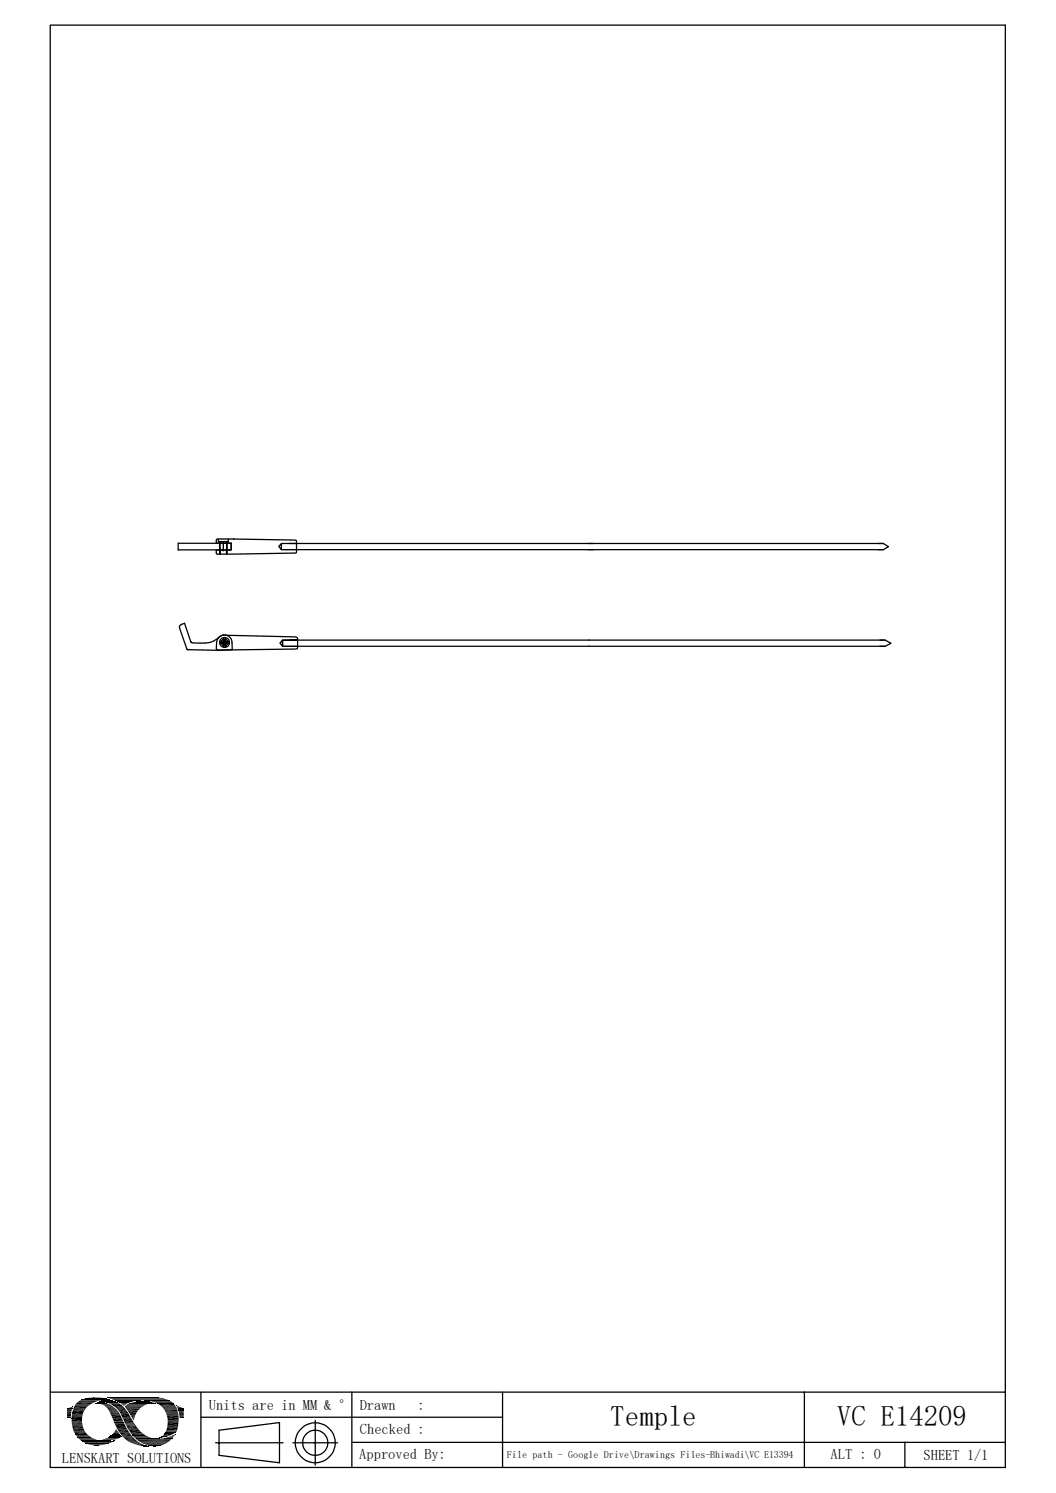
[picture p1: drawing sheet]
<svg xmlns="http://www.w3.org/2000/svg" width="210mm" height="297mm" viewBox="0 0 210 297" stroke-linecap="round" stroke-linejoin="round" font-family="sans-serif">
<g fill="none" stroke="#000" stroke-width=".25">
<path d="M10 5h189.9v286.9h-189.9zM35.4 108.1h10.6v1.3h-10.6zM43.4 107.6v.1h.3v.3M43.4 107.2v.3M43.7 108.1v.3M43.7 108.5v.3M43.7 108.8v.5M43.7 109.4v.3M43.7 109.8v.3M43.7 110.2h.1M43.8 107.7h.5M43.8 109.4v.1"/>
<path d="M43.8 109.6v.3M43.8 109.9v.3M44.4 107.7h.3M44.4 109.5v.1M44.4 107.8v.1M44.4 108v.2M44.4 108.3v.2M44.4 108.6v.2M44.4 108.9v.2M44.4 109.2v.2M44.7 107.7h.3M45 109.4v.1"/>
<path d="M45 109.6v.3M45 109.9v.3M45.1 108.1v.3M45.1 108.5v.3M45.1 108.8v.5M45.1 109.4v.3M45.1 109.8v.3M45.1 110.2h.1M45.4 107.6v.1h-.3v.3M45.4 107.2v.3M46.4 107.2l12.4 .2 .2 .3v2.1l-.2 .2-15.6 .2M46.6 107.2l-3.5 .1-.1 .7h3v1.4h-3v.6"/>
<path d="M55.5 108.7v.1M55.6 108.8v.1M55.6 108.5v.1M55.7 109l.1 .1M55.8 108.4l-.1 .1M55.8 109.1l.1 .1M55.9 108.2l-.1 .1M55.9 109.3h.1M56 109.3h.3M56 108.1v.5M56 108.7v.3M56 109.1v.2"/>
<path d="M56.1 108.1l-.2 .1M56.2 108.1h.1M56.4 109.3h.3M56.4 108.1h.3M56.8 109.3h.4M56.8 108.1h.4M57.3 109.3h.3M57.3 108.1h60.6M57.7 109.3h.3M58.1 109.3h.4M58.6 109.3h59.3M116.9 108.1h58.8"/>
<path d="M116.9 109.3h58.8M174.7 108.1h1l1 .7-1 .5h-1M35.7 124.9l1.5 4.3 6.2 .2 2.8-.2a3.2 3.2 0 0 0-.4-2.3 1.45 1.45 0 0 0-2.2-.2M36 124.2l.7-.2 1.3 3.8M36 124.3a.41 .41 0 0 0-.3 .6M37.2 129.1l.2 .1M38 127.7l.2 .1M38.2 127.9h2.4M43.5 126.9l.7-.5 14.6 .3 .4 .3v1.9l-.1 .2h-.2l-15.6 .2-.2-.1a2.76 2.76 0 0 1 .4-2.3zM43.6 126.7l-.4 .4a3.9 3.9 0 0 1-2.5 .8M43.6 128h.8v.8M43.9 127.8h.6"/>
<path d="M44.4 126.8v.8h-.8M44.6 127.8h.1M44.7 127.2v1.2M44.8 127.8h.5M44.8 126.8v.8h.8M45.6 128h-.8v.8M55.8 127.9v.1M55.8 128.1h.1M55.9 127.7l-.1 .1M55.9 128.2l.1 .1M56 127.6l-.1 .1M56 128.4h.1"/>
<path d="M56.1 127.5l-.1 .1M56.1 127.4l.1 .4M56.2 128.6h.3M56.2 128.3v.3l-.1-.1M56.2 127.9v.3M56.5 127.3h-.3M56.6 127.3h.3M56.6 128.6h.3M57 127.3h.3M57 128.6h.3M57.4 127.3h118.6M57.4 128.6h.4"/>
<path d="M57.9 128.6h.3M58.3 128.6h.3M58.7 128.6h117.3M175 127.3h1l1.2 .7-1.2 .6h-1M10 276.9h189.9M14.7 279.7h2.9M40 276.9v15M70 276.9v15M99.9 276.9v15M160 276.9v15M14.3 281.5h2.1M14.3 283.3h2.1"/>
<path d="M14.7 284.9h2.4M15 285.5h2.6M24.6 286.1h2.2M24.9 280.1h3.2M25.1 283.8h2.1M25.3 284h2.1M26.1 285.4h2.7M27.2 286.5h6.8M33.1 281.3h2.4M33.4 282.7h2.1M40 281.9h59.9M42.9 287h13.4"/>
<path d="M43.6 284.5l12-1.5v8l-12-1.5zM58.3 287h8.8M62.7 282.6v8.9M70 286.9h129.9M180 286.9v5"/>
<circle cx="44.7" cy="127.8" r=".98"/>
<circle cx="44.7" cy="127.8" r=".68"/>
<circle cx="62.7" cy="287" r="2.51"/>
<circle cx="62.7" cy="287" r="4"/>
</g>
<g fill="none" stroke="#000" stroke-width=".2">
<path d="M43 110l.2 .2M14.7 279.9h2.6M15 279.4h3M15.3 279h3.5M15.7 278.7h3.9M15.9 278.6h4M16 278.6h4.2M16 278.5h4.4M16.2 278.5h4.3M16.4 278.4h5.4M16.5 278.3h5.1M16.7 278.3h4.7"/>
<path d="M16.9 278.2h4.3M17.1 278.2h3.9M17.5 278.1h3M17.6 278.1h2.9M19 279.2h2.1M19.1 279.2h2.2M19.7 278.8h3.2M19.8 278.8h2.9M19.9 278.7h2.7M20.2 278.7h2.2M20.3 278.9h2.7M20.6 279h2.7"/>
<path d="M21.3 279h2M21.3 279.1h2.4M21.3 278h10.3M21.4 278.1h10.5M21.5 278.1h11M21.8 278h7.4M21.8 278.2h10.8M21.8 278.4h-5.6M22 278.3h10.9M22.2 278.3h10.8M22.3 278.4h10.9M22.5 278.4h10.8"/>
<path d="M22.6 278.5h11M22.8 278.6h5.1M22.9 278.6h4.4M23 278.7h4.2M23.2 278.8h3.3M23.5 278.9h2.7M23.5 278.9h2.5M23.7 279h2.1M24.8 279.8h3.7M24.8 279.8h3.5M24.8 279.9h3.4M24.9 279.7h3.8"/>
<path d="M25 279.6h3.7M25.1 279.5h4M25.4 279.4h3.8M25.4 279.3h4.2M25.7 279.2h4.2M26 279.1h4.8M26.2 279h4.4M26.2 279h4.2M26.6 278.9h3.5M26.8 278.9h3.1M27.1 278.8h2.6M28.7 278.6h5"/>
<path d="M29.3 278.6h4.4M29.4 278.7h4.5M30.1 278.8h4M30.4 278.9h3.8M30.7 279h3.7M30.8 279.2h-5M31 279.1h3.5M31.2 279.2h3.3M31.9 279.7h3M32.1 279.8h2.9M14.3 282.3h2M14.3 282.8h2"/>
<path d="M14.3 283h2M14.3 283.1h2M14.3 283.5h2.1M14.4 281h2.2M14.5 280.5h2.3M14.5 284.2h2.1M14.6 284.7h2.3M15 285.3h2.3M15.3 285.8h2.7M15.4 285.9h2.6M15.4 285.9h2.8M15.5 286h2.8"/>
<path d="M15.6 286.1h3M15.7 286.3h3.3M15.9 286.4h3.1M15.9 286.4h3.6M16 286.6h3.9M16.2 286.6h3.7M16.2 286.6h4.2M16.3 286.7h5.2M16.3 286.8h6.3M16.6 286.9h5.8M16.6 286.9h5.7M16.7 287h5.5"/>
<path d="M16.9 287h5M17 287.1h4.8M17.1 287.1h4.6M17.1 287.2h4.5M17.4 287.3h4M17.7 287.3h3.2M17.9 287.4h2.8M20.5 286.3h2.6M20.7 286.2h2.8M21.1 286.2h2.5M21.2 286.1h2.6M21.5 285.9h2.5"/>
<path d="M21.5 286h2.3M21.8 285.8h2.3M21.9 285.7h2.2M22 285.7h2M22 285.6h2M22.9 286.4h-2.7M24.1 285.8h-2.3M25.1 280.2h2.7M25.4 280.6h2M25.4 286.8h2.1M26.1 285.2h2.4M26.3 285.5h2.5"/>
<path d="M26.3 285.5h2.6M26.4 285.6h2.7M26.5 285.7h2.8M26.5 285.8h3.1M26.7 285.9h3.1M26.8 286h3.3M26.8 286.1h3.7M27 286.2h4.1M27.1 286.2l7.1 .1M27.1 286.3h7M27.6 286.7h6.1M27.8 286.9h5.7"/>
<path d="M27.9 286.9h5.5M28 287h5.3M28.2 287.1h5M28.5 287.2h4.4M28.8 287.3h3.9M29 287.5h3.4M29.5 287.5h2.6M29.6 287.6h2.4M31.7 286.2h2.5M32.4 280.1h2.7M32.5 280.2h2.7M32.6 280.3h2.6"/>
<path d="M32.6 280.4h2.6M32.7 280.5h2.6M32.8 285h2.1M32.9 285h2.1M32.9 280.9h2.5M32.9 284.9h2.2M32.9 284.9h2.1M32.9 284.8h2.2M33 284.7h2.1M33 284.6h2.2M33.1 284.5h2.1M33.1 284.6h2.1"/>
<path d="M33.1 281.5h2.4M33.2 283.9h2.2M33.4 282.5h2.1"/>
</g>
<g fill="#000">
<path d="M14.3 279.9h.1zM13.8 280l.5-.1 .1 .1zM14.3 279.9h.1v.1zM18.3 278h1.6zM18.7 278h1.2zM19.1 279.1h1.9zM19.2 279.1h1.8zM19.2 279.1h1.7zM19.4 279.1h1.5zM19.5 279.1h1zM19.4 279.1h1.2zM19.5 279.1h1.1z"/>
<path d="M19.6 279.1h.9zM19.6 279.2l1.9 .1zM19.7 278.8h.2zM19.6 279.1h.8zM19.8 279.1h.6zM20 279.3l1.7 .1zM19.8 279.1h.4zM20.1 279l.1 .1zM20.1 279h.1zM20.2 279.4h1.6zM20.4 279.4l1.7 .2h-1.4zM20.4 279.4h1.4l.3 .2z"/>
<path d="M20.5 278.7h1.8zM20.5 278.7h1.7zM20.6 278.6l1.6 .1zM20.7 279.6l1.7 .1h-1.5zM20.7 279.6h1.4l.3 .1zM20.6 278.6h1.4zM20.9 278.6h1.1zM20.9 279.7l1.6 .1zM21 279.8l1.7 .2h-1.4zM21 279.8h1.5l.2 .2zM21.2 278.6h.3zM20.9 278.6h.8z"/>
<path d="M21.2 278.6h.5zM21.5 278.4h.3zM21.8 279.2h1.9zM22.4 279.6h1.9zM22.5 279.6h1.8zM22.5 279.6l1.8 .1zM22.6 279.7l2 .2h-1.7zM22.6 279.7h1.7l.3 .2zM22.9 279.9l1.9 .2h-1.7zM22.9 279.9h1.7l.2 .2zM23.7 279l1.9 .1zM23.8 279.1h1.8z"/>
<path d="M23.8 279.1h1.6zM24 279.1h1.4zM24 279.1l1.3 .1zM24 279.2l1 .2h-.7zM24 279.2h1.3l-.3 .2zM24.3 279.4l.6 .1zM24.3 279.4h.7zM24.4 279.5l.3 .1zM24.4 279.5h.5zM24.6 279.6v.1zM24.6 279.6h.1zM27.5 278.8h2z"/>
<path d="M27.5 278.8h1.9zM28.2 278.8h1.2zM28.2 278.8h.7zM30.4 279.2h.4zM30.4 279.2h.5zM30.7 279.2h.2zM30.9 278h.2zM35.1 279.7h.2zM35.1 279.7l.5 .1zM35.2 279.8l.8 .2h-.7zM35.2 279.8l.8 .2zM35.3 280l1 .1h-1z"/>
<path d="M35.3 280h.7l.3 .1zM13.3 280.2h1.1zM13.3 280.2l1 .1zM13.3 280.3l1 .1h-1zM13.3 280.3h1v.1zM13.3 280.4l.9 .4h-.9zM13.3 280.4h1l-.1 .4zM13.3 280.8h.9zM13.3 280.8l.8 .5h-.8zM13.3 280.8h.9l-.1 .5zM13.3 281.3l.8 .4h-.8zM13.3 281.3h.8v.4z"/>
<path d="M13.3 281.7h.8zM13.3 281.7l.8 .2h-.8zM13.3 281.7h.8v.2zM13.3 281.9h.8zM13.3 281.9l.8 .1zM13.4 280.2h1zM13.7 280.1l.7 .1zM13.7 280.1h.7zM13.8 280h.6zM14.3 282.3l2 .4h-2zM14.3 282.3h2v.4zM18.3 287.4l1.9 .1z"/>
<path d="M18.3 287.4h1.9zM18.4 287.5h1.1zM18.4 287.5h1.8zM18.9 287.5h.6zM19.1 287.5h.4zM20.4 286.4l1.9 .1zM20.4 286.4h2zM20.6 286.5h1.5zM20.6 286.5h1.7zM20.7 286.5h1.1zM20.7 286.5h1.4zM21 286.5h.6z"/>
<path d="M21 286.5h.8zM21.3 280l1.7 .2h-1.6zM21.3 280h1.4l.3 .2zM21.3 286.5h.3zM21.4 286.5h.2zM21.4 280.2l1.8 .3h-1.6zM21.4 280.2h1.6l.2 .3zM21.6 280.5h1.6zM21.6 280.5l1.8 .2h-1.7zM21.6 280.5h1.6l.2 .2zM21.7 280.7l1.8 .1h-1.7zM21.7 280.7h1.7l.1 .1z"/>
<path d="M21.8 280.8l1.8 .2h-1.7zM21.8 280.8h1.7l.1 .2zM21.9 281l1.8 .1zM21.9 281.1l1.9 .2h-1.8zM21.9 281.1h1.8l.1 .2zM21.5 286.7h1.1zM21.9 286.7h.7zM22 281.3l1.8 .1zM22 286.7h.6zM22.1 281.4l1.9 .3h-1.8zM22.1 281.4h1.7l.2 .3zM22.1 285.6l1.9 .1z"/>
<path d="M22.1 285.6h1.9zM22.2 281.7l2 .5h-1.8zM22.2 281.7h1.8l.2 .5zM22.2 285.5l1.8 .1zM22.2 285.5h1.7zM22.2 286.7h.5zM22.3 286.7h.4zM22.4 286.7h.3zM22.4 282.2l2.1 .5h-1.9zM22.4 282.2h1.8l.3 .5zM22.4 285.3h1.4zM22.4 285.3l1.5 .2h-1.7z"/>
<path d="M22.4 285.3h1.4l.1 .2zM22.6 286.6h.2zM22.6 282.7l1.9 .1zM22.7 282.8l1.9 .1zM22.7 282.9l1.9 .1zM22.7 285l1.1 .3h-1.4zM22.7 285h.9l.2 .3zM22.7 283h1.9zM22.7 284.9l.9 .1zM22.8 283l1.9 .2h-1.9zM22.8 283h1.8l.1 .2zM22.8 283.2l2.3 .9h-1.9z"/>
<path d="M22.8 283.2h1.9l.4 .9zM22.9 284.7l.6 .2h-.8zM22.9 284.7h.5l.1 .2zM22.6 286.6h.3zM22.9 284.6l.5 .1h-.5zM22.9 284.6l.5 .1zM23 284.4h.2zM23 284.4l.3 .2h-.4zM23 284.4l.3 .2zM23.1 284.4h.1zM23.1 280.1l1.8 .2h-1.5zM23.1 280.1h1.7l.1 .2z"/>
<path d="M23.4 280.3l1.8 .4h-1.6zM23.4 280.3h1.5l.3 .4zM23.6 280.7l1.7 .1zM23.7 280.8l1.9 .4h-1.6zM23.7 280.8h1.6l.3 .4zM24 281.2l1.6 .1zM24 281.3l2 .7h-1.7zM24 281.3h1.6l.4 .7zM24.3 282l1.8 .2h-1.7zM24.3 282h1.7l.1 .2zM24.4 282.2l2 .5h-1.7zM24.4 282.2h1.7l.3 .5z"/>
<path d="M24.7 282.7l1.9 .3h-1.8zM24.7 282.7h1.7l.2 .3zM24.8 283l1.9 .2h-1.8zM24.8 283h1.8l.1 .2zM24.9 283.2h1.8zM24.9 283.2l1.9 .1zM24.9 283.3h1.9zM25 283.3l1.9 .1zM25 283.4l2 .1h-1.9zM25 283.4h1.9l.1 .1zM25.1 283.5l1.9 .1zM25.4 280.6l2 .1z"/>
<path d="M25.4 280.7l1.7 .4h-1.4zM25.4 280.7h2l-.3 .4zM25.5 284.4l2.5 .5h-2.1zM25.5 284.4h2.1l.4 .5zM25.7 281.1l1.2 .4h-.9zM25.7 281.1h1.4l-.2 .4zM25.8 286.9l2 .1h-1.7zM25.8 286.9h1.7l.3 .1zM26 281.5l.9 .1zM26 281.6l.8 .3h-.6zM26 281.6h.9l-.1 .3zM26.1 287l2 .2h-1.5z"/>
<path d="M26.1 287h1.7l.3 .2zM26.2 281.9l.5 .2h-.4zM26.2 281.9h.6l-.1 .2zM26.3 282.1l.4 .1h-.3zM26.3 282.1h.4v.1zM26.4 282.2l.2 .3zM26.4 282.2h.3l-.1 .3zM26.5 282.5l.1 .1zM26.6 287.2l1.7 .1zM26.8 287.3l1.9 .2h-1.2zM26.8 287.3h1.5l.4 .2zM27.5 287.5h1.3z"/>
<path d="M27.6 287.5l1.4 .1zM28 287.6h1.1zM28.1 287.6l1.1 .1zM28.2 287.7h1.1zM28.5 287.7h.9zM28.6 287.7h.9zM29 287.7h.5zM29.2 287.7h.3zM29.3 287.7h.2zM29.6 287.5l2 .2zM30.2 287.7h1.3zM30.2 287.7h1.4z"/>
<path d="M30.4 287.7h.9zM30.4 287.7h1.1zM30.5 287.7h.5zM30.5 287.7h.8zM30.7 287.7h.3zM31.8 286h.2zM31.8 286h.1zM31.8 286h.4zM31.9 286h.4zM32.1 285.8h.8zM32.1 285.8h.9zM31.9 286l.2-.2 .2 .2z"/>
<path d="M32.1 285.8h.8l-.6 .2zM32.1 285.8h1zM32.2 285.8h.9zM32.3 286.2h1.9zM32.2 285.8l.2-.2 .7 .2zM32.4 285.6h1.3l-.6 .2zM32.5 285.5l1.2 .1zM32.5 285.5h1.3zM32.6 286.1h1.6zM32.7 285.2l1.1 .3h-1.3zM32.7 285.2h1.8l-.7 .3zM32.7 286.1h1.5z"/>
<path d="M32.7 285.2h1.8zM32.8 285l2 .1zM32.8 285.1l1.7 .1h-1.8zM32.8 285.1h2l-.3 .1zM32.8 286.1h1.5zM33.1 286h1.3zM33.2 281.6l2.3 .5h-2.2zM33.2 281.6h2.3v.5zM33.2 284l2 .5h-2.1zM33.2 284h2.1l-.1 .5zM33.2 286h1.2zM33.4 283l2 .5h-2.1z"/>
<path d="M33.4 283h2.1l-.1 .5zM33.4 285.9h1zM33.6 285.8h.9zM33.7 285.8h.8zM33.9 285.7h.6zM34.1 285.7h.5zM34.1 285.7l.3-.2 .2 .2zM34.4 285.5h.3l-.1 .2zM34.4 285.5l.3-.1v.1zM34.7 285.4v.1zM35.3 280.1l1.1 .1zM35.3 280.2h1.2z"/>
<path d="M35.3 280.2l1.2 .1zM35.4 280.3l1.1 .1h-1.1zM35.4 280.3h1.1v.1zM35.4 280.4h1.1zM35.5 280.4l1 .2h-1zM35.5 280.4h1v.2zM35.5 280.6h1zM35.5 280.6l1 .1zM35.6 280.7l.9 .1zM35.6 280.8l.9 .3h-.9zM35.6 280.8h.9v.3zM35.6 281.1h.9z"/>
<path d="M35.6 281.1l.9 .5h-.8zM35.6 281.1h.9v.5zM35.7 281.6l.8 .2h-.8zM35.7 281.6h.8v.2zM35.7 281.8l.8 .2h-.8zM35.7 281.8h.8v.2zM35.7 282h.8zM35.7 282l.8 .1zM35.8 282.1h.7zM35.9 282.1h.6zM36 282.1h.5zM36.4 282.1h.1z"/>
</g>
<g fill="none" stroke="#000" stroke-width=".21">
<path d="M14.9 279.5h3M15.5 278.8h3.9M32.2 279.9h2.9M14.3 281.7h2.1M14.5 280.4h2.5M15.2 285.7h2.7M24 285.4h2.1M24.4 285.9h2.1M24.9 286.4h2.1M25.1 286.6h2.2M25.4 284.2h2.2M33 281.1h2.4"/>
<path d="M33.4 282.9h2.1"/>
</g>
<path d="M15.1 279.2h3.5M21.9 279.4h2.3M31.4 279.4h3.4M14.4 284h2.2M14.6 280.1h2.7M23.2 284.2h2.1M25.9 285h2.5M33.3 283.7h2.1" fill="none" stroke="#000" stroke-width=".34"/>
<path d="M14.4 283.7h2.1M14.8 285.2h2.5M23.4 284.5h2.1M23.6 284.8h2.1M23.8 285.1h2.1M24.2 285.6h2.1M25.2 280.4h2.6M32.7 280.6h2.6" fill="none" stroke="#000" stroke-width=".3"/>
<path d="M14.3 282.1h2M14.4 280.8h2.4M33.3 282.3h2.2" fill="none" stroke="#000" stroke-width=".42"/>
<path d="M14.3 281.2h2.3M14.5 284.5h2.3" fill="none" stroke="#000" stroke-width=".38"/>
<g font-size="5.7">
<text x="121.4" y="283.6">Temple</text>
<text x="166.5" y="283.7">VC E14209</text>
</g>
<g font-size="2.9">
<text x="41.5" y="280.6">Units are in MM &amp; °</text>
<text x="71.5" y="280.6">Drawn</text>
<text x="83" y="280.6">:</text>
<text x="71.6" y="285.2">Checked :</text>
<text x="12.3" y="291.1">LENSKART SOLUTIONS</text>
<text x="71.5" y="290.1">Approved By:</text>
<text x="165.2" y="290.3">ALT : 0</text>
<text x="183.7" y="290.4">SHEET 1/1</text>
</g>
<text font-size="2" x="100.8" y="290">File path - Google Drive\Drawings Files-Bhiwadi\VC E13394</text>
</svg>
